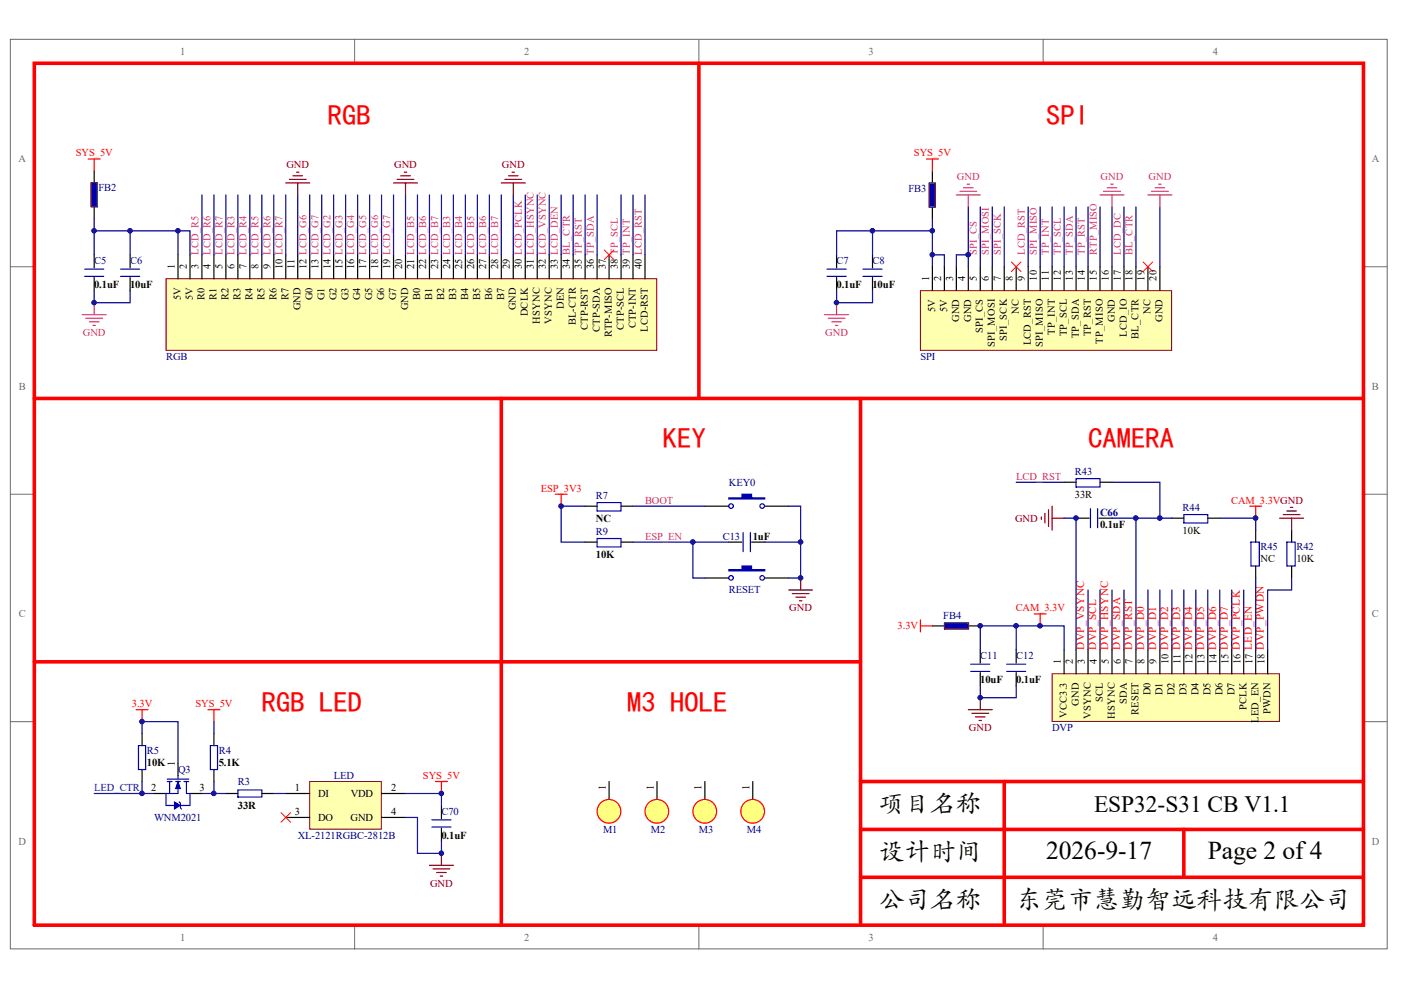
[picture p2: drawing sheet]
<svg xmlns="http://www.w3.org/2000/svg" width="297mm" height="210mm" viewBox="0 0 297 210" stroke-linecap="round" stroke-linejoin="round" font-family="sans-serif">
<g fill="#fff" stroke="#696969" stroke-width=".21">
<path d="M2.2 8.3h291.9v192.9h-291.9z"/>
<path d="M7.3 13.4h281.7v182.7h-281.7z"/>
</g>
<path d="M75.2 8.3v5.1M148.2 8.3v5.1M221.2 8.3v5.1M2.2 56.6h5.1M289.1 56.6h5.1M2.2 104.8h5.1M289.1 104.8h5.1M2.2 153h5.1M289.1 153h5.1M75.2 196.2v5M148.2 196.2v5M221.2 196.2v5" fill="none" stroke="#696969" stroke-width=".21"/>
<path d="M7.3 13.4h281.8v182.8h-281.8zM182.5 175.9h106.6M212.9 165.7v30.5M251 175.9v10.1M289.1 165.7h-106.6v30.5M182.5 186h106.6" fill="none" stroke="#f00" stroke-width=".76"/>
<path d="M35.2 59.1h104v15.2h-104z" fill="#ffffb0" stroke="#800000" stroke-width=".21"/>
<g fill="none" stroke="#000" stroke-width=".25">
<path d="M37.7 54v5.1M40.3 54v5.1M42.8 54v5.1M45.4 54v5.1M47.9 54v5.1M50.4 54v5.1M53 54v5.1M55.5 54v5.1M58.1 54v5.1M60.6 54v5.1M63.1 54v5.1M65.7 54v5.1"/>
<path d="M68.2 54v5.1M70.7 54v5.1M73.3 54v5.1M75.8 54v5.1M78.4 54v5.1M80.9 54v5.1M83.4 54v5.1M86 54v5.1M88.5 54v5.1M91.1 54v5.1M93.6 54v5.1M96.1 54v5.1"/>
<path d="M98.7 54v5.1M101.2 54v5.1M103.7 54v5.1M106.3 54v5.1M108.8 54v5.1M111.4 54v5.1M113.9 54v5.1M116.4 54v5.1M119 54v5.1M121.5 54v5.1M124.1 54v5.1M126.6 54v5.1"/>
<path d="M129.1 54v5.1M131.7 54v5.1M134.2 54v5.1M136.8 54v5.1"/>
</g>
<g fill="none" stroke="#000080" stroke-width=".25">
<path d="M37.7 54v-5.1h2.6v5.1M42.8 41.3v12.7M45.4 41.3v12.7M47.9 41.3v12.7M50.4 41.3v12.7M53 41.3v12.7M55.5 41.3v12.7M58.1 41.3v12.7M60.6 41.3v12.7M63.1 41.3v12.7M65.7 41.3v12.7M68.2 41.3v12.7"/>
<path d="M70.7 41.3v12.7M73.3 41.3v12.7M75.8 41.3v12.7M78.4 41.3v12.7M80.9 41.3v12.7M83.4 41.3v12.7M86 41.3v12.7M88.5 41.3v12.7M91.1 41.3v12.7M93.6 41.3v12.7M96.1 41.3v12.7M98.7 41.3v12.7"/>
<path d="M101.2 41.3v12.7M103.7 41.3v12.7M106.3 41.3v12.7M108.8 41.3v12.7M111.4 41.3v12.7M113.9 41.3v12.7M116.4 41.3v12.7M119 41.3v12.7M121.5 41.3v12.7M124.1 41.3v12.7M126.6 41.3v12.7M131.7 41.3v12.7"/>
<path d="M134.2 41.3v12.7M136.8 41.3v12.7M197.7 56.6v-2.6h2.5v2.6"/>
</g>
<g fill="none" stroke="#800000" stroke-width=".25">
<path d="M60.6 38.8h5.1M61.4 38h3.5M62.1 37.3h2M62.9 36.5h.5M63.1 38.8v2.5M83.4 38.8h5.1M84.2 38h3.6M85 37.3h2M85.7 36.5h.5M86 38.8v2.5M106.3 38.8h5.1M107 38h3.6"/>
<path d="M107.8 37.3h2M108.6 36.5h.5M108.8 38.8v2.5"/>
</g>
<path d="M148.2 13.4v71.1M7.3 84.5h281.8" fill="none" stroke="#f00" stroke-width=".76"/>
<path d="M195.1 61.6h53.3v12.7h-53.3z" fill="#ffffb0" stroke="#800000" stroke-width=".21"/>
<g fill="none" stroke="#000" stroke-width=".25">
<path d="M197.7 36.3v2.5M177.4 54v2.8M177.4 58.8v2.8M197.7 43.9v2.5M197.7 56.6v5M200.2 56.6v5M202.8 56.6v5M205.3 56.6v5M207.8 56.6v5M210.4 56.6v5M212.9 56.6v5M215.5 56.6v5"/>
<path d="M218 56.6v5M220.5 56.6v5M223.1 56.6v5M225.6 56.6v5M228.1 56.6v5M230.7 56.6v5M233.2 56.6v5M235.8 56.6v5M238.3 56.6v5"/>
</g>
<g fill="none" stroke="#000080" stroke-width=".25">
<path d="M202.8 56.6v-2.6h2.5v2.6M205.3 43.9v10.1M207.8 43.9v12.7M210.4 43.9v12.7M212.9 43.9v12.7M218 43.9v12.7M220.5 43.9v12.7M223.1 43.9v12.7M225.6 43.9v12.7M228.1 43.9v12.7M230.7 43.9v12.7M233.2 43.9v12.7"/>
<path d="M235.8 43.9v12.7M238.3 43.9v12.7M240.8 43.9v12.7M245.9 43.9v12.7"/>
</g>
<g fill="none" stroke="#da2467" stroke-width=".25">
<path d="M204.3 39.8h2M205 39h.6M234.7 39.8h2.1M235.5 39h.5M244.9 39.8h2M245.7 39h.5M202.8 41.3h5M203.5 40.6h3.6M205.3 41.3v2.6M233.2 41.3h5.1M234 40.6h3.5M235.8 41.3v2.6"/>
<path d="M243.4 41.3h5.1M244.1 40.6h3.6M245.9 41.3v2.6"/>
</g>
<path d="M214.4 55.5l2.1 2.1M216.5 55.5l-2.1 2.1" fill="none" stroke="#f00" stroke-width=".21"/>
<path d="M197 38.8h1.3v5.1h-1.3zM175.3 57.1h4.1M175.3 58.6h4.1" fill="none" stroke="#00f" stroke-width=".25"/>
<path d="M197 38.8h1.3v5.1h-1.3z" fill="#00f" stroke="#800000" stroke-width=".21"/>
<path d="M174.8 66.7h5.1M175.6 67.5h3.6M176.4 68.2h2M177.1 69h.5M177.4 64.2v2.5" fill="none" stroke="#da2467" stroke-width=".25"/>
<path d="M19.3 38.7h1.3v5.1h-1.3zM183 57.1h4M183 58.6h4" fill="none" stroke="#00f" stroke-width=".25"/>
<path d="M20 36.3v2.5M20 43.9v2.5M185 54v2.8M185 58.8v2.8" fill="none" stroke="#000" stroke-width=".25"/>
<path d="M185 48.9v5.1M197.7 48.9h-20.3v5.1" fill="none" stroke="#000080" stroke-width=".25"/>
<path d="M19.3 38.7h1.3v5.1h-1.3z" fill="#00f" stroke="#800000" stroke-width=".21"/>
<path d="M18.7 33.7h2.5M20 33.7v2.6" fill="none" stroke="#f00" stroke-width=".25"/>
<g fill="none" stroke="#000080" stroke-width=".25">
<path d="M27.6 48.9v5.1M20 61.6v2.6h7.6v-2.6M177.4 61.6v2.6h7.6v-2.6M230.7 125.1v12.7M233.2 125.1v12.7M235.8 125.1v12.7M238.3 125.1v12.7M243.4 125.1v12.7M245.9 125.1v12.7M248.5 125.1v12.7M251 125.1v12.7M253.5 125.1v12.7"/>
<path d="M256.1 125.1v12.7M258.6 125.1v12.7M261.2 125.1v12.7M263.7 125.1v12.7"/>
</g>
<path d="M17.9 57.1h4.1M17.9 58.6h4.1M25.6 57.1h4M25.6 58.6h4M200.2 132.1h5.2v1.3h-5.2zM213.4 142.4h4.1M213.4 140.8h4.1" fill="none" stroke="#00f" stroke-width=".25"/>
<path d="M20 54v2.8M20 58.8v2.8M27.6 54v2.8M27.6 58.8v2.8M197.7 132.7h2.5M205.3 132.7h2.5M215.5 137.8v2.8M215.5 142.6v2.8" fill="none" stroke="#000" stroke-width=".25"/>
<path d="M17.4 66.7h5.1M18.2 67.5h3.5M19 68.2h2M19.7 69h.5M20 64.2v2.5" fill="none" stroke="#da2467" stroke-width=".25"/>
<path d="M220.8 109.6v.5M221.5 108.8v2.1M222.3 108.1v3.5M223.1 107.3v5.1M223.1 109.9h2.5M205.3 150.5h5.1M206.1 151.2h3.5M206.8 152h2.1M207.6 152.8h.5M207.8 147.9v2.6" fill="none" stroke="#800000" stroke-width=".25"/>
<path d="M200.2 132.1h5.1v1.2h-5.1z" fill="#00f" stroke="#800000" stroke-width=".21"/>
<path d="M223.1 142.9h48.2v10.1h-48.2z" fill="#ffffb0" stroke="#800000" stroke-width=".21"/>
<g fill="none" stroke="#000" stroke-width=".25">
<path d="M124.1 114.9h2.5M124.1 107.3h2.5M131.7 114.9h2.5M131.7 107.3h2.5M149.4 107.3h5.1M154.5 114.9h2.8M159.3 114.9h2.8M162.1 107.3h5.1M225.6 102.2h2.5M228.1 109.9h2.8M233 109.9h2.8M233.2 102.2h2.6"/>
<path d="M248.5 109.9h2.5M256.1 109.9h2.5M266.2 112.4v2.5M273.8 112.4v2.5M149.4 122.6h5.1M162.1 122.6h5.1M207.8 137.8v2.8M225.6 137.8v5.1M228.1 137.8v5.1M230.7 137.8v5.1M233.2 137.8v5.1M235.8 137.8v5.1"/>
<path d="M238.3 137.8v5.1M240.8 137.8v5.1M243.4 137.8v5.1M245.9 137.8v5.1M248.5 137.8v5.1M251 137.8v5.1M253.5 137.8v5.1M256.1 137.8v5.1M258.6 137.8v5.1M261.2 137.8v5.1M263.7 137.8v5.1M266.2 120v2.6"/>
<path d="M266.2 137.8v5.1M268.8 137.8v5.1M273.8 120v2.6M207.8 142.6v2.8M47.9 168.2h2.5M55.5 168.2h2.6M129.1 165.7v3.8"/>
</g>
<g fill="none" stroke="#00f" stroke-width=".25">
<path d="M126.6 114.2h5.1v1.8h-5.1zM126.6 106.6h5.1v1.7h-5.1zM157.6 112.9v4.1M159.1 112.9v4.1M228.1 101.5h5.1v1.8h-5.1zM231.2 107.8v4.1M232.7 107.8v4.1M251 109.1h5.1v1.8h-5.1zM265.2 114.9h1.8v5.1h-1.8zM272.8 114.9h1.8v5.1h-1.8zM205.8 142.4h4.1M205.8 140.8h4.1"/>
<path d="M50.4 167.5h5.1v1.5h-5.1z"/>
<circle cx="155" cy="107.3" r=".49"/>
<circle cx="161.6" cy="107.3" r=".49"/>
<circle cx="155" cy="122.5" r=".49"/>
<circle cx="161.6" cy="122.5" r=".49"/>
</g>
<g fill="none" stroke="#000080" stroke-width=".25">
<path d="M20 46.4v7.6M20 48.9h17.7M197.7 46.4v7.6M124.1 107.3h-5.1v7.6h5.1M134.2 114.9h20.3M134.2 107.3h15.2M146.9 114.9v7.7h2.5M162.1 114.9h7.7M167.2 107.3h2.6v15.3h-2.6M215.5 102.2h10.1M240.8 109.9v27.9M258.6 109.9h7.6v2.5"/>
<path d="M207.8 137.8v-5.1h17.8v5.1M215.5 132.7v5.1M266.2 122.6v15.2M273.8 122.6v2.5h-5v12.7M207.8 145.4v2.5h7.7v-2.5"/>
</g>
<path d="M117.7 104.8h2.6M119 104.8v2.5M265 107.3h2.5M266.2 107.3v2.6M195.1 131.4v2.6M195.1 132.7h2.6" fill="none" stroke="#f00" stroke-width=".25"/>
<path d="M106.3 84.5v111.7M182.5 84.5v81.2M7.3 140.3h175.2" fill="none" stroke="#f00" stroke-width=".76"/>
<path d="M271.3 109.9h5.1M272.1 109.1h3.5M272.8 108.3h2.1M273.6 107.6h.5M273.8 109.9v2.5M167.2 125.1h5.1M168 125.9h3.5M168.7 126.6h2.1M169.5 127.4h.5M169.8 122.6v2.5" fill="none" stroke="#800000" stroke-width=".25"/>
<g fill="#00f" stroke="#00f" stroke-width=".25">
<path d="M154.5 120.8h2.8v-.8h2v.8h2.8v.2h-7.6z" fill-rule="evenodd"/>
<path d="M154.5 105.5h2.8v-.7h2v.7h2.8v.3h-7.6z" fill-rule="evenodd"/>
</g>
<path d="M128.1 53l2.1 2M130.2 53l-2.1 2" fill="none" stroke="#f00" stroke-width=".21"/>
<circle cx="129.1" cy="172" r="2.51" fill="#ffff80" stroke="#f00" stroke-width=".25"/>
<path d="M139.3 165.7v3.8" fill="none" stroke="#000" stroke-width=".25"/>
<circle cx="139.3" cy="172" r="2.51" fill="#ffff80" stroke="#f00" stroke-width=".25"/>
<path d="M149.4 165.7v3.8" fill="none" stroke="#000" stroke-width=".25"/>
<circle cx="149.4" cy="172" r="2.51" fill="#ffff80" stroke="#f00" stroke-width=".25"/>
<path d="M159.6 165.7v3.8" fill="none" stroke="#000" stroke-width=".25"/>
<circle cx="159.6" cy="172" r="2.51" fill="#ffff80" stroke="#f00" stroke-width=".25"/>
<path d="M65.7 165.7h15.1v10.1h-15.1z" fill="#ffffb0" stroke="#800000" stroke-width=".21"/>
<g fill="none" stroke="#000" stroke-width=".25">
<path d="M30.1 155.6v2.5M45.4 155.6v2.5M30.1 163.2v2.5M32.7 168.2h2.5M37.7 161.9v2.5M40.3 168.2h2.5M45.4 163.2v2.5M60.6 168.2h5.1M60.6 173.3h5.1M80.9 168.2h5.1M80.9 173.3h5.1M93.6 170.8v2.8"/>
<path d="M93.6 175.6v2.8"/>
</g>
<path d="M225.6 109.9h2.5v27.9M235.8 102.2h10.1v7.7M235.8 109.9h12.7M30.1 155.6v-2.6h7.6v8.9M45.4 153v2.6M20 168.2h10.1M30.1 165.7v2.5h2.6M42.8 168.2h5.1M45.4 165.7v2.5M58.1 168.2h2.5M86 168.2h7.6v2.6M86 173.3h2.5v7.6h5.1v-2.5" fill="none" stroke="#000080" stroke-width=".25"/>
<path d="M59.6 172.3l2 2M61.6 172.3l-2 2" fill="none" stroke="#f00" stroke-width=".21"/>
<g fill="none" stroke="#00f" stroke-width=".25">
<path d="M29.4 158.1h1.5v5.1h-1.5zM44.6 158.1h1.5v5.1h-1.5zM35.5 165.2h4.5M35.5 165.7h1M36 165.7v2.5M37.2 165.7h1M37.7 164.4v.8M37.7 165.7v2.5h-2.5v2.6h1.8M38 170l.2 .3v1l.3 .2M39 165.7h1M39.5 165.7v2.5h.8v2.6h-2.1M91.6 173.8h4"/>
<path d="M91.6 175.3h4"/>
</g>
<path d="M91.1 183.5h5M91.8 184.2h3.6M92.6 185h2M93.3 185.8h.5M93.6 180.9v2.6" fill="none" stroke="#800000" stroke-width=".25"/>
<path d="M196.4 33.7h2.6M197.7 33.7v2.6M219.3 130.2h2.5M220.5 130.2v2.5M28.9 150.5h2.5M30.1 150.5v2.5M44.1 150.5h2.5M45.4 150.5v2.5M92.3 165.7h2.6M93.6 165.7v2.5" fill="none" stroke="#f00" stroke-width=".25"/>
<g fill="#00f" stroke="#00f" stroke-width=".21">
<path d="M37.7 165.7l.5 1.5h-1z"/>
<path d="M37 170l1.2 .8-1.2 .7z"/>
</g>
<g fill="#000080" stroke="#000080" stroke-width=".21">
<circle cx="19.9" cy="64.2" r=".48"/>
<circle cx="19.9" cy="48.9" r=".48"/>
<circle cx="27.6" cy="48.9" r=".48"/>
<circle cx="30.1" cy="168.2" r=".48"/>
<circle cx="30.1" cy="153" r=".48"/>
<circle cx="37.7" cy="48.9" r=".48"/>
<circle cx="45.3" cy="168.2" r=".49"/>
<circle cx="93.6" cy="180.9" r=".48"/>
<circle cx="93.6" cy="168.2" r=".48"/>
<circle cx="119" cy="107.3" r=".48"/>
<circle cx="146.9" cy="114.9" r=".48"/>
<circle cx="169.7" cy="122.5" r=".48"/>
<circle cx="169.7" cy="114.9" r=".48"/>
<circle cx="177.3" cy="64.2" r=".48"/>
<circle cx="185" cy="48.9" r=".48"/>
<circle cx="197.7" cy="54" r=".48"/>
<circle cx="197.7" cy="48.9" r=".48"/>
<circle cx="205.3" cy="54" r=".49"/>
<circle cx="207.8" cy="147.9" r=".48"/>
<circle cx="207.8" cy="132.7" r=".48"/>
<circle cx="215.4" cy="132.7" r=".49"/>
<circle cx="220.5" cy="132.7" r=".49"/>
<circle cx="228.1" cy="109.8" r=".48"/>
<circle cx="240.8" cy="109.8" r=".49"/>
<circle cx="245.9" cy="109.8" r=".49"/>
<circle cx="266.2" cy="109.8" r=".49"/>
</g>
<g font-size="6.1" fill="#f00">
<text x="69.5" y="26.5">RB</text>
<text x="72.5" y="26.5">G</text>
<text x="221.8" y="26.5">SI</text>
<text x="224.8" y="26.5">P</text>
<text x="140.6" y="95">KY</text>
<text x="143.6" y="95">E</text>
<text x="230.7" y="95">CMR</text>
<text x="233.7" y="95">AEA</text>
<text x="55.5" y="150.9">RBLD</text>
<text x="58.6" y="150.9">G</text>
<text x="70.7" y="150.9">E</text>
<text x="132.9" y="150.9">M</text>
<text x="136" y="150.9">3HL</text>
<text x="145.1" y="150.9">OE</text>
</g>
<text font-size="6" fill="#f00" x="242.7" y="60.2">PISPI019</text>
<g font-size="5.4">
<text x="186.3" y="171.9">项目名称</text>
<text x="186.3" y="182">设计时间</text>
<text x="221.8" y="182.2">2026-9-17</text>
<text x="256.1" y="182.2">Page 2 of4</text>
<text x="186.3" y="192.2">公司名称</text>
<text x="215.5" y="192.2">东莞市慧勤智远科技有限公司</text>
</g>
<text font-size="5" x="232" y="172.2">ESP32-S31 CB V1.1</text>
<g font-size="2.4" fill="#f00">
<text x="229.9" y="137.8" transform="rotate(-90 229.9 137.8)">DVP_VSYNC</text>
<text x="232.4" y="137.8" transform="rotate(-90 232.4 137.8)">DVP_SCL</text>
<text x="235" y="137.8" transform="rotate(-90 235 137.8)">DVP_HSYNC</text>
<text x="237.5" y="137.8" transform="rotate(-90 237.5 137.8)">DVP_SDA</text>
<text x="240" y="137.8" transform="rotate(-90 240 137.8)">DVP_RST</text>
<text x="242.6" y="137.8" transform="rotate(-90 242.6 137.8)">DVP_D0</text>
<text x="245.1" y="137.8" transform="rotate(-90 245.1 137.8)">DVP_D1</text>
</g>
<g font-size="2.3">
<text x="20" y="61.1">0.1uF</text>
<text x="27.6" y="61.1">10uF</text>
<text x="177.4" y="61.1">0.1uF</text>
<text x="185" y="61.1">10uF</text>
<text x="126.3" y="110.6">NC</text>
<text x="233.2" y="111.9">0.1uF</text>
<text x="126.3" y="118.2">10K</text>
<text x="159.6" y="114.4">1uF</text>
<text x="207.8" y="144.9">10uF</text>
<text x="215.5" y="144.9">0.1uF</text>
<text x="31.1" y="162.4">10K</text>
<text x="46.4" y="162.4">5.1K</text>
<text x="50.4" y="171.5">33R</text>
<text x="93.6" y="177.9">0.1uF</text>
</g>
<text font-size="2.3" fill="#000080" x="233.2" y="109.3">C66</text>
<g font-size="2.2" fill="#696969">
<text x="38.2" y="11.6">1</text>
<text x="111.2" y="11.6">2</text>
<text x="184.2" y="11.6">3</text>
<text x="257.1" y="11.6">4</text>
<text x="3.9" y="34.4">A</text>
<text x="290.8" y="34.4">A</text>
<text x="4" y="82.7">B</text>
<text x="290.9" y="82.7">B</text>
<text x="4" y="130.9">C</text>
<text x="290.9" y="130.9">C</text>
<text x="3.9" y="179.1">D</text>
<text x="290.8" y="179.1">D</text>
<text x="38.2" y="199.4">1</text>
<text x="111.2" y="199.4">2</text>
<text x="184.2" y="199.4">3</text>
<text x="257.1" y="199.4">4</text>
</g>
<g font-size="2.2" fill="#f00">
<text x="16.1" y="33.2">SYS_5V</text>
<text x="193.8" y="33.2">SYS_5V</text>
<text x="114.7" y="104.2">ESP_3V3</text>
<text x="261.1" y="106.8">CAM_3.3VGND</text>
<text x="215.4" y="129.6">CAM_3.3V</text>
<text x="190.3" y="133.4">3.3V</text>
<text x="28" y="149.9">3.3V</text>
<text x="41.4" y="149.9">SYS_5V</text>
<text x="89.7" y="165.2">SYS_5V</text>
</g>
<g font-size="2.2" fill="#800000">
<text x="60.7" y="35.7">GND</text>
<text x="83.6" y="35.7">GND</text>
<text x="106.4" y="35.7">GND</text>
<text x="215.2" y="110.6">GND</text>
<text x="167.3" y="129.6">GND</text>
<text x="205.4" y="155">GND</text>
<text x="91.2" y="188">GND</text>
</g>
<g font-size="2.2" fill="#000080">
<text x="20.9" y="40.5">FB2</text>
<text x="192.6" y="40.8">FB3</text>
<text x="20" y="56">C5</text>
<text x="27.6" y="56">C6</text>
<text x="177.4" y="56">C7</text>
<text x="185" y="56">C8</text>
<text x="35.2" y="76.3">RGB</text>
<text x="195.1" y="76.3">SPI</text>
<text x="227.9" y="100.7">R43</text>
<text x="126.3" y="105.8">R7</text>
<text x="154.5" y="103">KEY0</text>
<text x="126.3" y="113.4">R9</text>
<text x="250.7" y="108.3">R44</text>
<text x="153.3" y="114.4">C13</text>
<text x="267.2" y="116.7">R45</text>
<text x="274.9" y="116.7">R42</text>
<text x="154.5" y="125.8">RESET</text>
<text x="200" y="131.3">FB4</text>
<text x="207.8" y="139.8">C11</text>
<text x="215.5" y="139.8">C12</text>
<text x="223.1" y="155">DVP</text>
<text x="31.1" y="159.8">R5</text>
<text x="46.4" y="159.8">R4</text>
<text x="37.7" y="163.9">Q3</text>
<text x="50.4" y="166.4">R3</text>
<text x="70.7" y="165.2">LED</text>
<text x="93.6" y="172.8">C70</text>
<text x="32.7" y="174">WNM2021</text>
<text x="63.1" y="177.8">XL-2121RGBC-2812B</text>
<text x="127.9" y="176.6">M1</text>
<text x="138" y="176.6">M2</text>
<text x="148.2" y="176.6">M3</text>
<text x="158.3" y="176.6">M4</text>
</g>
<g font-size="2.2" fill="#da2467">
<text x="202.9" y="38.2">GND</text>
<text x="233.4" y="38.2">GND</text>
<text x="243.5" y="38.2">GND</text>
<text x="42.1" y="54" transform="rotate(-90 42.1 54)">LCD_R5</text>
<text x="44.7" y="54" transform="rotate(-90 44.7 54)">LCD_R6</text>
<text x="47.2" y="54" transform="rotate(-90 47.2 54)">LCD_R7</text>
<text x="49.7" y="54" transform="rotate(-90 49.7 54)">LCD_R3</text>
<text x="52.3" y="54" transform="rotate(-90 52.3 54)">LCD_R4</text>
<text x="54.8" y="54" transform="rotate(-90 54.8 54)">LCD_R5</text>
<text x="57.4" y="54" transform="rotate(-90 57.4 54)">LCD_R6</text>
<text x="207.1" y="54" transform="rotate(-90 207.1 54)">SPI_CS</text>
<text x="209.7" y="54" transform="rotate(-90 209.7 54)">SPI_MOSI</text>
<text x="212.2" y="54" transform="rotate(-90 212.2 54)">SPI_SCK</text>
<text x="217.3" y="54" transform="rotate(-90 217.3 54)">LCD_RST</text>
<text x="219.8" y="54" transform="rotate(-90 219.8 54)">SPI_MISO</text>
<text x="222.4" y="54" transform="rotate(-90 222.4 54)">TP_INT</text>
<text x="224.9" y="54" transform="rotate(-90 224.9 54)">TP_SCL</text>
<text x="227.5" y="54" transform="rotate(-90 227.5 54)">TP_SDA</text>
<text x="230" y="54" transform="rotate(-90 230 54)">TP_RST</text>
<text x="232.5" y="54" transform="rotate(-90 232.5 54)">RTP_MISO</text>
<text x="237.6" y="54" transform="rotate(-90 237.6 54)">LCD_DC</text>
<text x="240.1" y="54" transform="rotate(-90 240.1 54)">BL_CTR</text>
<text x="17.6" y="71.2">GND</text>
<text x="175" y="71.2">GND</text>
<text x="215.5" y="101.7">LCD_RST</text>
<text x="136.8" y="106.8">BOOT</text>
<text x="136.8" y="114.4">ESP_EN</text>
</g>
<g font-size="2.2">
<text x="37" y="57.1" transform="rotate(-90 37 57.1)">1</text>
<text x="39.6" y="57.1" transform="rotate(-90 39.6 57.1)">2</text>
<text x="42.1" y="57.1" transform="rotate(-90 42.1 57.1)">3</text>
<text x="44.7" y="57.1" transform="rotate(-90 44.7 57.1)">4</text>
<text x="47.2" y="57.1" transform="rotate(-90 47.2 57.1)">5</text>
<text x="49.7" y="57.1" transform="rotate(-90 49.7 57.1)">6</text>
<text x="52.3" y="57.1" transform="rotate(-90 52.3 57.1)">7</text>
<text x="54.8" y="57.1" transform="rotate(-90 54.8 57.1)">8</text>
<text x="57.4" y="57.1" transform="rotate(-90 57.4 57.1)">9</text>
<text x="59.9" y="57.1" transform="rotate(-90 59.9 57.1)">10 LCD_R7</text>
<text x="62.4" y="57.1" transform="rotate(-90 62.4 57.1)">11</text>
<text x="65" y="57.1" transform="rotate(-90 65 57.1)">12 LCD_G6</text>
<text x="67.5" y="57.1" transform="rotate(-90 67.5 57.1)">13 LCD_G7</text>
<text x="70" y="57.1" transform="rotate(-90 70 57.1)">14 LCD_G2</text>
<text x="72.6" y="57.1" transform="rotate(-90 72.6 57.1)">15 LCD_G3</text>
<text x="75.1" y="57.1" transform="rotate(-90 75.1 57.1)">16 LCD_G4</text>
<text x="77.7" y="57.1" transform="rotate(-90 77.7 57.1)">17 LCD_G5</text>
<text x="80.2" y="57.1" transform="rotate(-90 80.2 57.1)">18 LCD_G6</text>
<text x="82.7" y="57.1" transform="rotate(-90 82.7 57.1)">19 LCD_G7</text>
<text x="85.3" y="57.1" transform="rotate(-90 85.3 57.1)">20</text>
<text x="87.8" y="57.1" transform="rotate(-90 87.8 57.1)">21 LCD_B5</text>
<text x="90.4" y="57.1" transform="rotate(-90 90.4 57.1)">22 LCD_B6</text>
<text x="92.9" y="57.1" transform="rotate(-90 92.9 57.1)">23 LCD_B7</text>
<text x="95.4" y="57.1" transform="rotate(-90 95.4 57.1)">24 LCD_B3</text>
<text x="98" y="57.1" transform="rotate(-90 98 57.1)">25 LCD_B4</text>
<text x="100.5" y="57.1" transform="rotate(-90 100.5 57.1)">26 LCD_B5</text>
<text x="103.1" y="57.1" transform="rotate(-90 103.1 57.1)">27 LCD_B6</text>
<text x="105.6" y="57.1" transform="rotate(-90 105.6 57.1)">28 LCD_B7</text>
<text x="108.1" y="57.1" transform="rotate(-90 108.1 57.1)">29</text>
<text x="110.7" y="57.1" transform="rotate(-90 110.7 57.1)">30 LCD_PCLK</text>
<text x="113.2" y="57.1" transform="rotate(-90 113.2 57.1)">31 LCD_HSYNC</text>
<text x="115.7" y="57.1" transform="rotate(-90 115.7 57.1)">32 LCD_VSYNC</text>
<text x="118.3" y="57.1" transform="rotate(-90 118.3 57.1)">33 LCD_DEN</text>
<text x="120.8" y="57.1" transform="rotate(-90 120.8 57.1)">34 BL_CTR</text>
<text x="123.4" y="57.1" transform="rotate(-90 123.4 57.1)">35 TP_RST</text>
<text x="125.9" y="57.1" transform="rotate(-90 125.9 57.1)">36 TP_SDA</text>
<text x="128.4" y="57.1" transform="rotate(-90 128.4 57.1)">37</text>
<text x="131" y="57.1" transform="rotate(-90 131 57.1)">38 TP_SCL</text>
<text x="133.5" y="57.1" transform="rotate(-90 133.5 57.1)">39 TP_INT</text>
<text x="136.1" y="57.1" transform="rotate(-90 136.1 57.1)">40 LCD_RST</text>
<text x="197" y="59.5" transform="rotate(-90 197 59.5)">1</text>
<text x="199.5" y="59.5" transform="rotate(-90 199.5 59.5)">2</text>
<text x="202.1" y="59.5" transform="rotate(-90 202.1 59.5)">3</text>
<text x="204.6" y="59.5" transform="rotate(-90 204.6 59.5)">4</text>
<text x="207.1" y="59.5" transform="rotate(-90 207.1 59.5)">5</text>
<text x="209.7" y="59.5" transform="rotate(-90 209.7 59.5)">6</text>
<text x="212.2" y="59.5" transform="rotate(-90 212.2 59.5)">7</text>
<text x="214.8" y="59.5" transform="rotate(-90 214.8 59.5)">8</text>
<text x="217.3" y="59.5" transform="rotate(-90 217.3 59.5)">9</text>
<text x="219.8" y="59.5" transform="rotate(-90 219.8 59.5)">10</text>
<text x="222.4" y="59.5" transform="rotate(-90 222.4 59.5)">11</text>
<text x="224.9" y="59.5" transform="rotate(-90 224.9 59.5)">12</text>
<text x="227.5" y="59.5" transform="rotate(-90 227.5 59.5)">13</text>
<text x="230" y="59.5" transform="rotate(-90 230 59.5)">14</text>
<text x="232.5" y="59.5" transform="rotate(-90 232.5 59.5)">15</text>
<text x="235.1" y="59.5" transform="rotate(-90 235.1 59.5)">16</text>
<text x="237.6" y="59.5" transform="rotate(-90 237.6 59.5)">17</text>
<text x="240.1" y="59.5" transform="rotate(-90 240.1 59.5)">18</text>
<text x="242.7" y="59.5" transform="rotate(-90 242.7 59.5)">19</text>
<text x="245.2" y="59.5" transform="rotate(-90 245.2 59.5)">20</text>
<text x="38.3" y="63.7" transform="rotate(-90 38.3 63.7)">5V</text>
<text x="40.8" y="63.7" transform="rotate(-90 40.8 63.7)">5V</text>
<text x="43.4" y="63.5" transform="rotate(-90 43.4 63.5)">R0</text>
<text x="45.9" y="63.5" transform="rotate(-90 45.9 63.5)">R1</text>
<text x="48.5" y="63.5" transform="rotate(-90 48.5 63.5)">R2</text>
<text x="51" y="63.5" transform="rotate(-90 51 63.5)">R3</text>
<text x="53.5" y="63.5" transform="rotate(-90 53.5 63.5)">R4</text>
<text x="56.1" y="63.5" transform="rotate(-90 56.1 63.5)">R5</text>
<text x="58.6" y="63.5" transform="rotate(-90 58.6 63.5)">R6</text>
<text x="61.2" y="63.5" transform="rotate(-90 61.2 63.5)">R7</text>
<text x="63.7" y="65.8" transform="rotate(-90 63.7 65.8)">GND</text>
<text x="66.2" y="63.7" transform="rotate(-90 66.2 63.7)">G0</text>
<text x="68.8" y="63.7" transform="rotate(-90 68.8 63.7)">G1</text>
<text x="71.3" y="63.7" transform="rotate(-90 71.3 63.7)">G2</text>
<text x="73.9" y="63.7" transform="rotate(-90 73.9 63.7)">G3</text>
<text x="76.4" y="63.7" transform="rotate(-90 76.4 63.7)">G4</text>
<text x="78.9" y="63.7" transform="rotate(-90 78.9 63.7)">G5</text>
<text x="81.5" y="63.7" transform="rotate(-90 81.5 63.7)">G6</text>
<text x="84" y="63.7" transform="rotate(-90 84 63.7)">G7</text>
<text x="86.5" y="65.8" transform="rotate(-90 86.5 65.8)">GND</text>
<text x="89.1" y="63.5" transform="rotate(-90 89.1 63.5)">B0</text>
<text x="91.6" y="63.5" transform="rotate(-90 91.6 63.5)">B1</text>
<text x="94.2" y="63.5" transform="rotate(-90 94.2 63.5)">B2</text>
<text x="96.7" y="63.5" transform="rotate(-90 96.7 63.5)">B3</text>
<text x="99.2" y="63.5" transform="rotate(-90 99.2 63.5)">B4</text>
<text x="101.8" y="63.5" transform="rotate(-90 101.8 63.5)">B5</text>
<text x="104.3" y="63.5" transform="rotate(-90 104.3 63.5)">B6</text>
<text x="106.9" y="63.5" transform="rotate(-90 106.9 63.5)">B7</text>
<text x="109.4" y="65.8" transform="rotate(-90 109.4 65.8)">GND</text>
<text x="119.6" y="65.6" transform="rotate(-90 119.6 65.6)">DEN</text>
<text x="111.9" y="67.1" transform="rotate(-90 111.9 67.1)">DCLK</text>
<text x="114.5" y="68.6" transform="rotate(-90 114.5 68.6)">HSYNC</text>
<text x="117" y="68.6" transform="rotate(-90 117 68.6)">VSYNC</text>
<text x="122.1" y="69" transform="rotate(-90 122.1 69)">BL-CTR</text>
<text x="124.6" y="70" transform="rotate(-90 124.6 70)">CTP-RST</text>
<text x="127.2" y="70.4" transform="rotate(-90 127.2 70.4)">CTP-SDA</text>
<text x="129.7" y="71.5" transform="rotate(-90 129.7 71.5)">RTP-MISO</text>
<text x="132.2" y="70" transform="rotate(-90 132.2 70)">CTP-SCL</text>
<text x="134.8" y="69.6" transform="rotate(-90 134.8 69.6)">CTP-INT</text>
<text x="137.3" y="70.4" transform="rotate(-90 137.3 70.4)">LCD-RST</text>
<text x="198.3" y="66.1" transform="rotate(-90 198.3 66.1)">5V</text>
<text x="200.8" y="66.1" transform="rotate(-90 200.8 66.1)">5V</text>
<text x="203.3" y="68.3" transform="rotate(-90 203.3 68.3)">GND</text>
<text x="205.9" y="68.3" transform="rotate(-90 205.9 68.3)">GND</text>
<text x="208.4" y="70.6" transform="rotate(-90 208.4 70.6)">SPI_CS</text>
<text x="216" y="66.5" transform="rotate(-90 216 66.5)">NC</text>
<text x="223.6" y="71" transform="rotate(-90 223.6 71)">TP_INT</text>
<text x="226.2" y="71.3" transform="rotate(-90 226.2 71.3)">TP_SCL</text>
<text x="228.7" y="71.7" transform="rotate(-90 228.7 71.7)">TP_SDA</text>
<text x="231.3" y="71.3" transform="rotate(-90 231.3 71.3)">TP_RST</text>
<text x="236.3" y="68.3" transform="rotate(-90 236.3 68.3)">GND</text>
<text x="238.9" y="71.4" transform="rotate(-90 238.9 71.4)">LCD_IO</text>
<text x="241.4" y="71.8" transform="rotate(-90 241.4 71.8)">BL_CTR</text>
<text x="244" y="66.5" transform="rotate(-90 244 66.5)">NC</text>
<text x="246.5" y="68.3" transform="rotate(-90 246.5 68.3)">GND</text>
<text x="210.9" y="73.5" transform="rotate(-90 210.9 73.5)">SPI_MOSI</text>
<text x="213.5" y="72.2" transform="rotate(-90 213.5 72.2)">SPI_SCK</text>
<text x="218.6" y="73.2" transform="rotate(-90 218.6 73.2)">LCD_RST</text>
<text x="221.1" y="73.5" transform="rotate(-90 221.1 73.5)">SPI_MISO</text>
<text x="233.8" y="72.8" transform="rotate(-90 233.8 72.8)">TP_MISO</text>
<text x="227.9" y="105.5">33R</text>
<text x="250.7" y="113.1">10K</text>
<text x="267.2" y="119.2">NC</text>
<text x="274.9" y="119.2">10K</text>
<text x="224.9" y="140.8" transform="rotate(-90 224.9 140.8)">1</text>
<text x="227.5" y="140.8" transform="rotate(-90 227.5 140.8)">2</text>
<text x="230" y="140.8" transform="rotate(-90 230 140.8)">3</text>
<text x="232.5" y="140.8" transform="rotate(-90 232.5 140.8)">4</text>
<text x="235.1" y="140.8" transform="rotate(-90 235.1 140.8)">5</text>
<text x="237.6" y="140.8" transform="rotate(-90 237.6 140.8)">6</text>
<text x="240.1" y="140.8" transform="rotate(-90 240.1 140.8)">7</text>
<text x="242.7" y="140.8" transform="rotate(-90 242.7 140.8)">8</text>
<text x="245.2" y="140.8" transform="rotate(-90 245.2 140.8)">9</text>
<text x="247.8" y="140.8" transform="rotate(-90 247.8 140.8)">10 DVP_D2</text>
<text x="250.3" y="140.8" transform="rotate(-90 250.3 140.8)">11 DVP_D3</text>
<text x="252.8" y="140.8" transform="rotate(-90 252.8 140.8)">12 DVP_D4</text>
<text x="255.4" y="140.8" transform="rotate(-90 255.4 140.8)">13 DVP_D5</text>
<text x="257.9" y="140.8" transform="rotate(-90 257.9 140.8)">14 DVP_D6</text>
<text x="260.5" y="140.8" transform="rotate(-90 260.5 140.8)">15 DVP_D7</text>
<text x="263" y="140.8" transform="rotate(-90 263 140.8)">16 DVP_PCLK</text>
<text x="265.5" y="140.8" transform="rotate(-90 265.5 140.8)">17 LED_EN</text>
<text x="268.1" y="140.8" transform="rotate(-90 268.1 140.8)">18 DVP_PWDN</text>
<text x="228.7" y="149.6" transform="rotate(-90 228.7 149.6)">GND</text>
<text x="233.8" y="148.8" transform="rotate(-90 233.8 148.8)">SCL</text>
<text x="238.9" y="149.2" transform="rotate(-90 238.9 149.2)">SDA</text>
<text x="244" y="147.4" transform="rotate(-90 244 147.4)">D0</text>
<text x="246.5" y="147.4" transform="rotate(-90 246.5 147.4)">D1</text>
<text x="249" y="147.4" transform="rotate(-90 249 147.4)">D2</text>
<text x="251.6" y="147.4" transform="rotate(-90 251.6 147.4)">D3</text>
<text x="254.1" y="147.4" transform="rotate(-90 254.1 147.4)">D4</text>
<text x="256.6" y="147.4" transform="rotate(-90 256.6 147.4)">D5</text>
<text x="259.2" y="147.4" transform="rotate(-90 259.2 147.4)">D6</text>
<text x="261.7" y="147.4" transform="rotate(-90 261.7 147.4)">D7</text>
<text x="226.2" y="152.2" transform="rotate(-90 226.2 152.2)">VCC3.3</text>
<text x="231.3" y="152.4" transform="rotate(-90 231.3 152.4)">VSYNC</text>
<text x="236.3" y="152.4" transform="rotate(-90 236.3 152.4)">HSYNC</text>
<text x="241.4" y="151.6" transform="rotate(-90 241.4 151.6)">RESET</text>
<text x="264.3" y="150.5" transform="rotate(-90 264.3 150.5)">PCLK</text>
<text x="266.8" y="153.2" transform="rotate(-90 266.8 153.2)">LED_EN</text>
<text x="269.3" y="151.4" transform="rotate(-90 269.3 151.4)">PWDN</text>
<text x="32.1" y="167.7">2</text>
<text x="37" y="162.4" transform="rotate(-90 37 162.4)">1</text>
<text x="42.3" y="167.7">3</text>
<text x="62.5" y="167.7">1</text>
<text x="82.9" y="167.7">2</text>
<text x="128.4" y="167.5" transform="rotate(-90 128.4 167.5)">1</text>
<text x="138.6" y="167.5" transform="rotate(-90 138.6 167.5)">1</text>
<text x="148.7" y="167.5" transform="rotate(-90 148.7 167.5)">1</text>
<text x="158.9" y="167.5" transform="rotate(-90 158.9 167.5)">1</text>
<text x="62.5" y="172.8">3</text>
<text x="67.4" y="169">DI</text>
<text x="74.3" y="169">VDD</text>
<text x="82.9" y="172.8">4</text>
<text x="67.4" y="174">DO</text>
<text x="74.3" y="174">GND</text>
</g>
<text font-size="2.2" fill="#00f" x="20" y="167.7">LED_CTR</text>
</svg>
